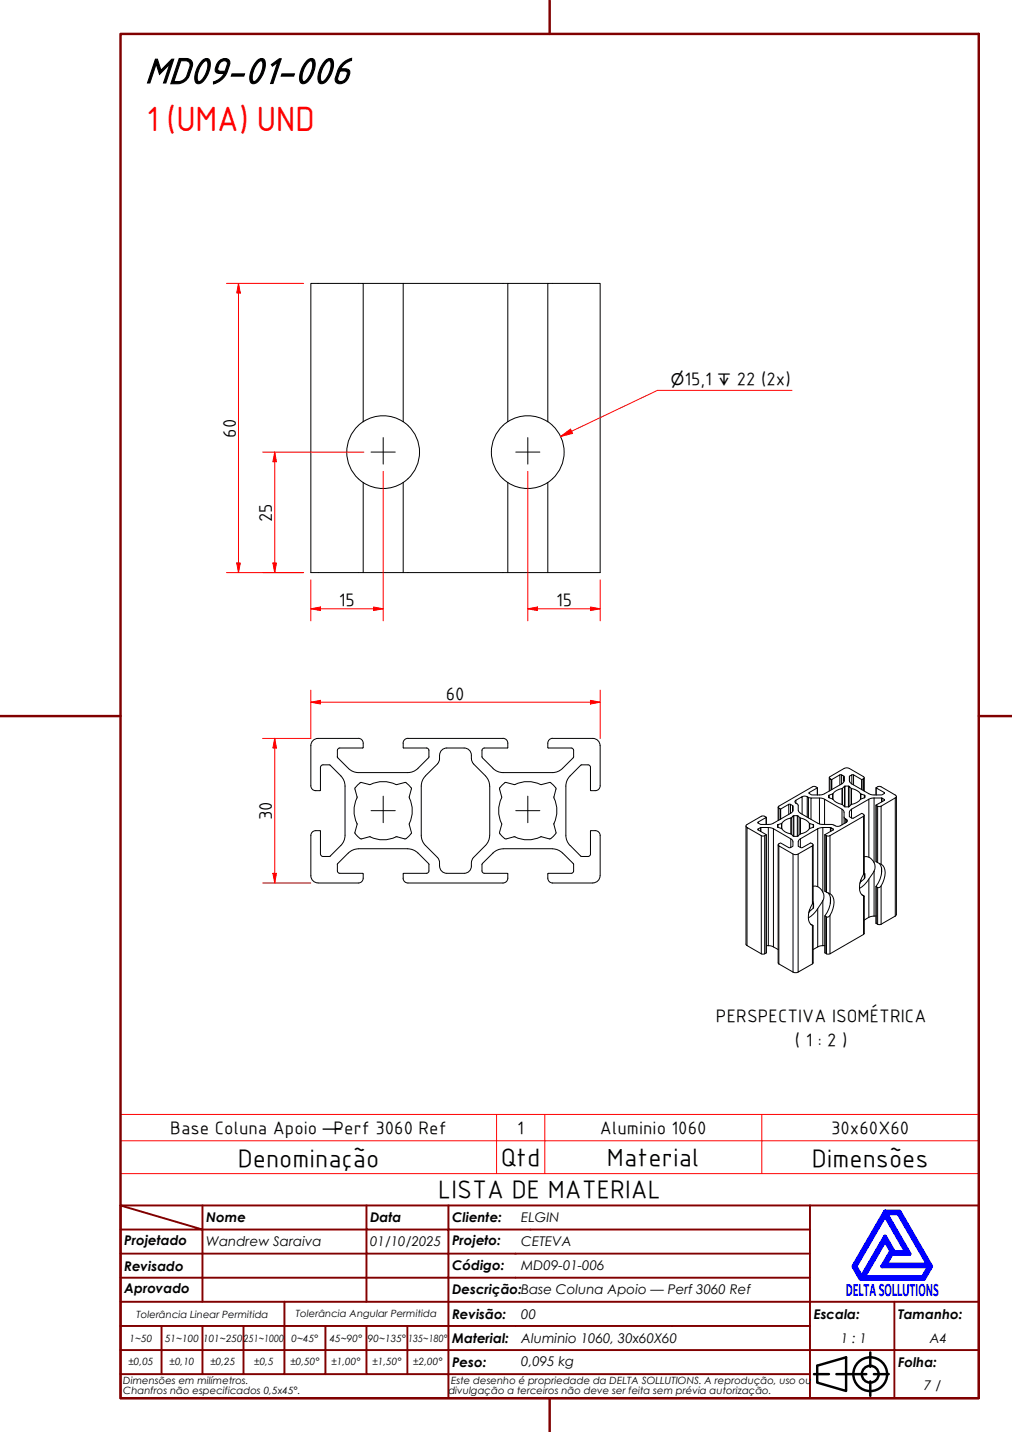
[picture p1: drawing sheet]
<svg xmlns="http://www.w3.org/2000/svg" width="210mm" height="297mm" viewBox="0 0 210 297" stroke-linecap="round" stroke-linejoin="round" font-family="sans-serif">
<!-- layer: Visible (ABNT) -->
<g fill="none" stroke="#000" stroke-width=".21">
<path d="M75.3 58.8h8.3M105.3 58.8h-21.7v28.7M113.6 58.8h-8.3v28.7M75.3 87.5a7.5 7.5 0 0 1 8.3 0M75.3 87.5a7.5 7.5 0 0 0 0 12.6M75.3 87.5v-28.7h-10.8v60h60v-60h-10.9v28.7M83.6 87.5a7.6 7.6 0 0 1 0 12.6M105.3 87.5a7.5 7.5 0 0 1 8.3 0M105.3 87.5a7.5 7.5 0 0 0 0 12.6M113.6 87.5a7.6 7.6 0 0 1 0 12.6M75.3 100.1a7.5 7.5 0 0 0 8.3 0M75.3 100.1v18.7"/>
<path d="M83.6 100.1v18.7M105.3 100.1a7.5 7.5 0 0 0 8.3 0M105.3 100.1v18.7M113.6 100.1v18.7M64.5 154.7v8.3M70 157l2.2 2.4M72.3 159.4l.7 .5 1.4 .4h10.2l1.3-.4 .8-.5M74.3 153.2h-8.3a1.49 1.49 0 0 0-1.5 1.5M74.3 153.1a1.01 1.01 0 0 1 1 1.1v.9M75.3 155.1l-5.1 .1-.2 .5v1.3M83.6 154.2l.1 1M83.7 155.2h4.8l.4 .2 .1 1.7-2.3 2.3"/>
<path d="M84.6 153.1a1.01 1.01 0 0 0-1 1.1M84.6 153.2h19.7M91.2 157.4l-.1 .6-.4 .4-2.8 2.9-.4 .8-.1 1v10.6l.5 1.3 2.8 2.9 .4 .4 .1 .6M91.2 156.7v.7M91.2 156.7a1.49 1.49 0 0 1 1.5-1.5h3.6a1.68 1.68 0 0 1 1.5 2.2M97.8 157.4l.1 .6 .3 .5 2.8 2.8 .4 .8 .2 1-.1 10.6-.5 1.3-2.8 2.9-.3 .4-.1 .6M102.2 159.4l.8 .5 1.4 .4h10.2M104.3 153.1a1.01 1.01 0 0 1 1 1.1l-.1 1h-4.7l-.5 .2v1.7l2.3 2.3M114.6 153.2h8.4M114.6 153.1a1.01 1.01 0 0 0-1 1.1l.1 1h4.8l.4 .2 .1 1.7-2.3 2.3M116.7 159.4l-1.2 .7-.9 .2M123 153.2a1.49 1.49 0 0 1 1.5 1.5"/>
<path d="M124.5 154.7v8.3M64.5 163a1.01 1.01 0 0 0 1 1l1-.1v-4.8l.2-.4h1.7l2.3 2.2 .7 1.2 .2 1-.1 10.6-.5 1.3-2.5 2.6M66.5 177.2l-.1-4.9a1.71 1.71 0 0 0-1.8 .6l-.1 8.7a1.52 1.52 0 0 0 1.5 1.6h8.3a1.01 1.01 0 0 0 1-1v-.9M66.5 177.2l.2 .4 .3 .1 1.5-.1M70 179.3v1.4l.2 .4 5.1 .2M73.6 172.7a2.55 2.55 0 0 0 1.4 1.3l1.6-.4a6.8 6.8 0 0 0 5.7 0l1.7 .4 .2-.1M74.1 171l-.5 1.6M74.1 165.3a6.7 6.7 0 0 0 0 5.7M74.4 176.1l-1 .1-.8 .4-2.6 2.7M74.4 176.1h10.2M76.6 162.7a6.9 6.9 0 0 1 5.7 0M76.6 162.7l-1.6-.4a2.69 2.69 0 0 0-1.4 1.4l.5 1.6"/>
<path d="M84.2 162.4l1.1 1M84.2 162.4l-.2-.1-1.7 .4M84.6 176.1l.9 .1 .8 .4 2.7 2.7M85.3 172.9l-1.1 1.1M85.3 163.4v.3M85.3 163.7l-.4 1.6a6.9 6.9 0 0 1 0 5.7l.4 1.6M85.3 172.7v.2M89 179.3v1.4l-.3 .4-5 .1M91.2 178.9v.7M97.8 178.9a1.68 1.68 0 0 1-1.5 2.3h-3.6a1.49 1.49 0 0 1-1.5-1.5M100 179.3v1.4l.2 .4 5.1 .1a1.71 1.71 0 0 1-.6 1.9l-20.1 .1a1.01 1.01 0 0 1-1-1M103.6 172.7a2.42 2.42 0 0 0 1.4 1.3"/>
<path d="M104 165.5a6 6 0 0 0 0 5.3M104 170.8l-.4 1.8M104.4 176.1l-1 .1-.8 .4-2.6 2.7M104.4 176.1h10.2M105 162.3a2.63 2.63 0 0 0-1.4 1.4l.4 1.8M105 162.3l1.6 .4M106.6 162.7a6.9 6.9 0 0 1 5.7 0M112.3 162.7l1.7-.4a2.63 2.63 0 0 1 1.3 1.4l-.4 1.6a6.9 6.9 0 0 1 0 5.7l.4 1.6M114.6 176.1l.9 .1 .8 .4 2.7 2.7M115.3 172.7a2.63 2.63 0 0 1-1.3 1.3l-1.7-.4a6.7 6.7 0 0 1-5.7 0l-1.6 .4M118.2 160.9l-.5 .8-.3 1.4v10.2l.1 .9 .7 1.2M118.3 160.9l2.2-2.2h1.7l.3 .5v4.8a1.73 1.73 0 0 0 1.9-.6l.1-.4"/>
<path d="M118.3 175.4l2.1 2.2M119 179.3v1.4l-.3 .4-5 .1a1.7 1.7 0 0 0 .5 1.9l.4 .1M122.5 177.2l-.3 .4-.2 .1-1.6-.1M122.5 177.2v-4.9a1.74 1.74 0 0 1 1.9 .6l.1 8.8M154.7 171.3v24.5l.2 .3M157.2 170.5v.2M157.2 171.9v.3M157.2 172.2l1.7 .9v24.6M157.7 171.7l-.5 .2v.3M157.8 172.5v-.9h1.6v24.6M157.8 171.6l-.1 .8M157.9 173.3h.7"/>
<path d="M158.9 173.2l-.3 .1v24.6M158.9 169.6l-.5-.3h-.5l-3.1 1.9v.3l.1 .1M158.9 169.5v1.5v-1.4l-1.7 .9v.2M158.9 173.2v24.4M159.4 171.6l1 .3M161.3 171.5v-.4l.1 .5 .8 .3M161.3 171.1l.1 .5M161.4 171.1l.7-.3v1.1M161.4 175.2v24.5l.1 .2M161.4 167.4v2.8M161.9 167.8l-.4-.2v2.5M161.9 167.8v2.1"/>
<path d="M162.1 170.8l.1 1.1M162.2 171.9a2.65 2.65 0 0 0 1.8 1.1M163.6 166.8h.4M163.6 168.9v-2.1l-1.7 1v2.1M164 174l.3 .2a1.62 1.62 0 0 1 .1 1.4l-.4 .2h-.4l-1.7-.9-.5 .3 .1 .3M164 175.8v-1.8l-3.6-2.1v24.5M164 173l.7 .5M164 169.7a2.76 2.76 0 0 0-1.8 1.1M164 169.7l.1 3.3M164 169.7v3.3M164.1 169.6l.4-.4v4.2M164.4 168.3v-1.2a1.54 1.54 0 0 1-.1 1.4l-3.9 2.3a4.2 4.2 0 0 1-2.6 .2l-.6-.3"/>
<path d="M164.4 167.1l-.4-.3v1.9M164.5 177.2l.5 .1 .5-.1M164.5 169.2h.2v4.3M164.7 169.2h.7v4.3M165.1 166.6v-.6l1.3-.7v3.6M165.1 166l-.2 .3 .2 .3M165.1 166.6l.4 .3a2.05 2.05 0 0 0 .3 1.6l3.8 2.3a4.5 4.5 0 0 0 2.8 .2l1.1 .4h.5l1.6-.8M165.4 169.2h.1v4.2M165.5 169.2l.4 .4M166 174l-.2 .2a1.5 1.5 0 0 0-.2 1.4l.5 .2h.3l1.7-.9 .5 .3-.1 .3M166 174l3.6-2.1v12M166 173l-.5 .4-.8 .1"/>
<path d="M166 169.7a2.78 2.78 0 0 1 1.9 1.1M166 173l-.1-3.4v3.4M166 174v1.8M166.4 165.3l.5-.2 .5 .2M167.4 169.5v-4.2l.3 .1v4.3M167.7 165.4l.5 .1M167.9 164.4v.2M167.9 171.9a2.66 2.66 0 0 1-1.9 1.1M167.9 170.8v1.1M168.2 170v-4.5h1.8v5.4M168.7 175.2v11.8a5.6 5.6 0 0 0-.8 4.3l.6 .7M168.7 171.1l-.8-.3v1.1"/>
<path d="M168.7 171.5v-.4v.5l-.8 .3M168.7 171.1v.5M169.5 164.9v-1.5a.86 .86 0 0 0-1-.2l-7 4-.1 .2 .1 .2M169.5 163.4l-1.6 1v.2M169.5 163.4v1.5M170 165.5l1 .3M170.7 171.6l-1.1 .3M170.7 171.6v13.4M170.7 171.6h1.5M171 171v-5.2l3.6 2.1v3.2M171.1 173.1v11.8M171.1 173.2l.3 .1v11.8"/>
<path d="M171.1 173.2v11.7M171.4 173.3h.7M171.9 165.4v-.4l.1 .5 .8 .3M171.9 165l.1 .5M172 164.9l.7-.2v1M172 161.3v2.8M172.1 161.5l-.1-.1 .1-.3 3-1.7 .5-.1 .5 .1 3 1.7 .1 .1-.1 .3M172.1 173.3v12.1M172.2 171.6l.1 .1M172.2 171.6v.9M172.5 161.7l-.4-.2v2.5M172.5 161.7v2.1"/>
<path d="M172.7 164.7l.1 1.1M172.8 165.8a2.85 2.85 0 0 0 1.8 1.1M172.8 171.9v.3M172.8 172.2v-.3l-.5-.2v.7M172.8 172.2l-1.7 .9M174.2 160.7h.4M174.2 162.8v-2.1l-1.7 1v2.1M174.6 166.9l.7 .5h.7M174.6 163.6a2.85 2.85 0 0 0-1.8 1M174.6 167.9l.5 .6v2.3M174.7 163.5l-.1 3.4M175 162.2v-1.2l.1 1-.2 .4-3.9 2.2a4.2 4.2 0 0 1-2.6 .3l-.5-.3"/>
<path d="M175 161l-.4-.3v1.9M175.1 169.5l.2 .3M175.2 163.1l-.5 .4v3.4M175.3 163.1h-.1v4.2M175.6 170l.2 .3-.2 .3M175.6 170.6v-.6l-.3-.2v.9M176 163.1h-.7v4.3M176.1 163.1h-.1v4.3M176.1 167.3l-.1 .1M176.2 162.2v-1.2l.5-.3v1.9M176.2 161v1l.2 .4 3.8 2.2a4.2 4.2 0 0 0 2.6 .3l.6-.3M176.5 163.5l-.4-.4v4.2"/>
<path d="M176.5 166.9l-.4 .4M176.6 167.9l-.4 .6v.9l.5 .3h.3l1.7-1 .5 .3-.1 .3M176.6 167.9l3.6-2.1v12M176.6 163.6a2.87 2.87 0 0 1 1.9 1M176.6 166.9l-.1-3.4v3.4M176.6 166.9h-.1M176.6 167.9v1.8M176.7 160.7h.3M178.5 165.8a2.87 2.87 0 0 1-1.9 1.1M178.6 164.7l-.1 1.1M178.7 161.7l-1.7-1v2.1M178.8 163.8v-2.1l.3-.2v2.5"/>
<path d="M178.8 161.7l-.1 2.1M179.1 169.3v12.1M179.1 169.3l-7 4M179.3 169.1v11.8l-.2 .5a3.9 3.9 0 0 0-.3 4.2l.3 .3M179.3 177.7a2.12 2.12 0 0 1 2 3M179.3 161.3v2.8M179.3 165.5l-.8 .3M179.3 164.9l-.7-.2v1M179.4 165.4v-.4l-.1 .5M179.4 165l-.1-.1v.6M181.3 165.5l-1.1 .3M181.3 165.5v13.4"/>
<path d="M181.3 165.5h1.5M181.7 178.7l.3 .2M181.7 178.7v-11.7l.3 .2v11.7M181.7 163.4v1.5v-1.5l1.7 1v.2M181.7 163.4a.89 .89 0 0 1 1.1-.2l3.1 1.8v.2l-.2 .3M182 178.9a2.15 2.15 0 0 1 1.5 2.8l-.1 .7a2.45 2.45 0 0 1-1 1.7h-.4M182 167.2h.8M182.4 179.1a3.7 3.7 0 0 1-.2 4l-.5 .7 .3 .3M182.8 167.2v12.1M182.8 165.5l.1 .1M182.8 165.5v.9M183.4 166l-1.7 1v11.8"/>
<path d="M183.4 164.4v.2M183.4 165.8v.2M183.4 166v-.2l-.5-.2v.7M185.7 165.5v24.5M185.7 165.5l-2.9 1.7M185.9 165.2v24.5l-.2 .3M83.7 181.2l-.1 1M114.6 183.2h8.4M124.5 181.6a1.49 1.49 0 0 1-1.5 1.5M154.9 196.1v-24.5l3 1.7v24.6M154.9 196.1l3 1.8M157.9 197.9h.7"/>
<path d="M158.9 197.6l-.3 .3M158.9 196.2h.5M159.4 196.2l1 .2M160.4 196.4l1 .6M161.5 199.9v-24.4l3 1.7v24.4M161.5 199.9l3 1.7M167.9 188.9v.2M167.9 189l-.2 .3M167.9 188.6v.4M168.1 191.7l.6 .3h-.2M168.5 187.5v-12l-3 1.7v24.4l3-1.7v-7.9M168.6 187.3h.1"/>
<path d="M168.7 183.8a2.13 2.13 0 0 1 2 3M168.7 192v7.7l-.2 .2M168.7 187.3v.1M168.7 188.4l-.8 .6M168.7 187.3v1.1M168.7 187.4v1M168.7 187.4v.8M169.6 196.4l-.9 .6M169.6 188.5v7.9M170.7 186.8a10.9 10.9 0 0 1-3 3.6M170.7 196.2l-1.1 .2M170.7 186.8v9.4"/>
<path d="M170.7 196.2h.4M171.1 184.9l.3 .2M171.1 190v7.7l.3 .2M171.4 185.1a2.09 2.09 0 0 1 1.5 2.7l-.1 .7a1.97 1.97 0 0 1-1.2 1.8l-.2-.1M171.4 197.9h.7M171.4 190.2v7.7M171.8 185.2a3.7 3.7 0 0 1-.2 4l-.5 .8 .3 .2M172.2 186.1v1.3M178.5 182.7v.3M178.6 182.9l-.2 .3M178.6 182.5v.4M178.7 185.6l.6 .3h-.2"/>
<path d="M179.1 185.9v7.9l-7 4.1v-8M179.2 181.2h.1M179.3 185.9v7.7l-.2 .2M179.3 181.2l.1 .1M179.3 182.3l-.7 .6M179.3 181.2v1.1M179.4 181.3l-.1 1M179.4 181.3v.8M180.2 190.3l-.9 .5M180.2 182.3v8M181.3 180.7a11.8 11.8 0 0 1-3 3.6M181.3 190l-1.1 .3"/>
<path d="M181.3 180.7v9.3M181.3 190h.4M181.7 183.9v7.6l.3 .2M182 191.7h.8M182 184.1v7.6M182.8 183.8v7.9M182.8 180v1.3M185.7 190l-2.9 1.7M164.5 201.6l.5 .2 .5-.2"/>
</g>
<path d="M25 236.6h178v-5.4h-178v12.2M103 231.2v12.2M113 231.2v12.2M158 231.2v12.2M203 236.6v6.8h-178M25 243.4v6.6h178v-6.6" fill="none" stroke="#f00" stroke-width=".21"/>
<!-- layer: Borda A3/A4 (ABNT) -->
<path d="M25 7h178v283h-178zM114 0v7M0 148.5h25M203 148.5h7M114 290v7" fill="none" stroke="#800000" stroke-width=".51"/>
<path d="M183.6 257.3l1.2 2.2-1.8 3.2h9.7l-1.3 2.2h-12.2zM183.6 252.1l4.4 7.6h-2.6l-1.8-3.2-4.9 8.4-1.3-2.2zM183.6 251.3h3l6.5 11.4-1.5 2.6h-13.1l-1.5-2.6zM183.8 251.7h2.5l6.2 10.6h-8.8l1.3-2.2h3.7zM185 259.7h.2l-.1 .2z" fill="none" stroke="#00f" stroke-width=".8"/>
<!-- layer: 0 -->
<path d="M178.5 265.3h13.1" fill="none" stroke="#000" stroke-width=".21"/>
<g fill="none" stroke="#800000" stroke-width=".4">
<path d="M25 250l17 5h-17M25 250h178v40h-178zM42 255h34v5h17M42 255v15M42 250v5M76 250v5h17v5M93 250v5h75M168 250v20h-143M25 260h51v10M25 275h17M33.5 275v10M50.5 275h-8.5v10"/>
<path d="M59 270v15h-8.5M67.5 275v10h-8.5M76 275v10h8.5M84.5 275v10M93 275h-42.5v10M93 260v5h-68M93 275v10h75M93 260h75M93 275h75M168 265h-75v10M185.5 270v10h17.5M203 270h-35v10h17.5v10"/>
<path d="M25 285h25.5M25 280h143v10M67.5 285h8.5M84.5 285h8.5v5"/>
</g>
<g fill="none" stroke="#000" stroke-width=".51">
<path d="M168.8 285h3.1M169.5 283.3l6-1.8v7l-6-1.7zM173.5 285h6.2M180.5 280.5v3M180.5 286.5v3M181.3 285h3"/>
<circle cx="180.5" cy="285" r="3.5"/>
<circle cx="180.5" cy="285" r="1.75"/>
</g>
<!-- layer: Marca de centro (ISO) -->
<path d="M77 93.8h5M79.5 90.8v5.5M107 93.8h5M109.5 90.8v5.5" fill="none" stroke="#000" stroke-width=".21"/>
<path d="M64.5 126.3h2" fill="none" stroke="#f00" stroke-width=".21"/>
<path d="M64.5 126.3l2-.4v.7z" fill="#f00"/>
<path d="M64.5 126.3l2-.4v.7zM77.5 126.3h2" fill="none" stroke="#f00" stroke-width=".21"/>
<path d="M77.5 125.9l2 .4-2 .3z" fill="#f00"/>
<path d="M79.5 97.8v31M64.5 120.3v8.5M66.5 126.3h11M77.5 125.9l2 .4-2 .3zM109.5 126.3h2" fill="none" stroke="#f00" stroke-width=".21"/>
<path d="M109.5 126.3l2-.4v.7z" fill="#f00"/>
<path d="M109.5 126.3l2-.4v.7zM122.5 126.3h2" fill="none" stroke="#f00" stroke-width=".21"/>
<path d="M122.5 125.9l2 .4-2 .3z" fill="#f00"/>
<path d="M109.5 97.8v31M57 116.8v2M111.5 126.3h11M122.5 125.9l2 .4-2 .3zM124.5 120.3v8.5" fill="none" stroke="#f00" stroke-width=".21"/>
<path d="M56.6 116.8h.7l-.3 2z" fill="#f00"/>
<path d="M57 93.8v2M56.6 116.8h.7l-.3 2z" fill="none" stroke="#f00" stroke-width=".21"/>
<path d="M57 93.8l.3 2h-.7z" fill="#f00"/>
<path d="M54.5 93.8h21M57 93.8l.3 2h-.7zM57 95.8v21M49.5 116.8v2M54.5 118.8h8.5" fill="none" stroke="#f00" stroke-width=".21"/>
<path d="M49.1 116.8h.7l-.3 2z" fill="#f00"/>
<path d="M49.5 58.8v2M49.1 116.8h.7l-.3 2z" fill="none" stroke="#f00" stroke-width=".21"/>
<path d="M49.5 58.8l.3 2h-.7z" fill="#f00"/>
<path d="M47 58.8h16M49.5 58.8l.3 2h-.7zM49.5 60.8v56M47 118.8h16" fill="none" stroke="#f00" stroke-width=".21"/>
<path d="M118.6 89.5l-2.3 1" fill="none" stroke="#f00" stroke-width=".21"/>
<path d="M116.3 90.5l2-1.5 .5 .9z" fill="#f00"/>
<path d="M116.3 90.5l2-1.5 .5 .9zM164.3 81h-27.9l-17.8 8.5" fill="none" stroke="#f00" stroke-width=".21"/>
<path d="M57 153.2v2" fill="none" stroke="#f00" stroke-width=".21"/>
<path d="M57 153.2l.3 2h-.7z" fill="#f00"/>
<path d="M57 153.2l.3 2h-.7zM57 181.2v2" fill="none" stroke="#f00" stroke-width=".21"/>
<path d="M56.6 181.2h.7l-.3 2z" fill="#f00"/>
<path d="M54.5 153.2h10M57 155.2v26M64.5 145.7h2M54.5 183.2h10M56.6 181.2h.7l-.3 2z" fill="none" stroke="#f00" stroke-width=".21"/>
<path d="M64.5 145.7l2-.4v.7z" fill="#f00"/>
<path d="M64.5 145.7l2-.4v.7zM122.5 145.7h2" fill="none" stroke="#f00" stroke-width=".21"/>
<path d="M122.5 145.3l2 .4-2 .3z" fill="#f00"/>
<path d="M64.5 143.2v10M66.5 145.7h56M122.5 145.3l2 .4-2 .3zM124.5 143.2v10" fill="none" stroke="#f00" stroke-width=".21"/>
<!-- layer: Marca de centro (ISO) -->
<path d="M77 168.2h5M79.5 165.1v5.6M107 168.2h5M109.5 165.1v5.6" fill="none" stroke="#000" stroke-width=".21"/>
<text font-size="81.9" fill="#fff" x="188.7" y="289">.</text>
<text font-size="8.1" x="30" y="17.3">MD09-01-006</text>
<text font-size="7" fill="#f00" x="30.4" y="27.1">1 (UMA) UND</text>
<g font-size="5.4">
<text x="49.3" y="242">Denominação</text>
<text x="103.9" y="241.8">Qtd</text>
<text x="125.9" y="241.8">Material</text>
<text x="168.4" y="242">Dimensões</text>
<text x="90.9" y="248.5">LISTA DE MATERIAL</text>
</g>
<g font-size="3.9">
<text x="141.9" y="79.8">15,1</text>
<text x="152.8" y="79.8">22 (2x)</text>
<text x="48.9" y="90.8" transform="rotate(-90 48.9 90.8)">60</text>
<text x="56.4" y="108.3" transform="rotate(-90 56.4 108.3)">25</text>
<text x="70.3" y="125.7">15</text>
<text x="115.3" y="125.7">15</text>
<text x="92.5" y="145.1">60</text>
<text x="56.4" y="170.2" transform="rotate(-90 56.4 170.2)">30</text>
<text x="148.5" y="212">PERSPECTIVA ISOMÉTRICA</text>
<text x="164.9" y="217">( 1 : 2 )</text>
<text x="35.3" y="235.2">Base Coluna Apoio —Perf 3060 Ref</text>
<text x="107.3" y="235.2">1</text>
<text x="124.4" y="235.2">Aluminio 1060</text>
<text x="172.4" y="235.2">30x60X60</text>
</g>
<text font-size="3.9" fill="#00f" x="175.4" y="268.8">DELTASOLLUTIONS</text>
<g font-size="3.3">
<text x="139.1" y="79.8">⌀</text>
<text x="148.8" y="79.8">↧</text>
</g>
<g font-size="2.8">
<text x="42.8" y="253.5">Nome</text>
<text x="76.8" y="253.5">Data</text>
<text x="93.8" y="253.6">Cliente:</text>
<text x="108.1" y="253.5">ELGIN</text>
<text x="25.8" y="263.6">Revisado</text>
<text x="25.8" y="258.3">Projetado</text>
<text x="42.8" y="258.6">Wandrew Saraiva</text>
<text x="76.8" y="258.4">01/10/2025</text>
<text x="93.8" y="263.4">Código:</text>
<text x="93.8" y="258.3">Projeto:</text>
<text x="108.1" y="263.5">MD09-01-006</text>
<text x="108.1" y="258.5">CETEVA</text>
<text x="25.8" y="268.3">Aprovado</text>
<text x="93.8" y="268.3">Descrição:Base Coluna Apoio — Perf 3060 Ref</text>
<text x="93.8" y="273.6">Revisão:</text>
<text x="108.1" y="273.5">00</text>
<text x="168.8" y="273.5">Escala:</text>
<text x="186.3" y="273.5">Tamanho:</text>
<text x="93.8" y="278.6">Material:</text>
<text x="108.1" y="278.5">Aluminio 1060, 30x60X60</text>
<text x="174.4" y="278.5">1 : 1</text>
<text x="192.8" y="278.6">A4</text>
<text x="93.8" y="283.5">Peso:</text>
<text x="108.1" y="283.3">0,095 kg</text>
<text x="186.3" y="283.5">Folha:</text>
<text x="191.7" y="288.4">7 / 7</text>
</g>
<g font-size="2.1">
<text x="28.3" y="273.3">Tolerância Linear Permitida</text>
<text x="61.4" y="273.1">Tolerância Angular Permitida</text>
<text x="26.9" y="278.3">1~50</text>
<text x="34.2" y="278.3">51~100</text>
<text x="42.1" y="278.3">101~250</text>
<text x="50.5" y="278.3">251~1000</text>
<text x="60.5" y="278.3">0~45°</text>
<text x="68.4" y="278.3">45~90°</text>
<text x="76.3" y="278.3">90~135°</text>
<text x="84.7" y="278.3">135~180°</text>
<text x="25.6" y="287.1">Dimensões em milímetros.</text>
<text x="26.6" y="283.2">±0,05</text>
<text x="35.2" y="283.2">±0,10</text>
<text x="43.6" y="283.2">±0,25</text>
<text x="52.7" y="283.2">±0,5</text>
<text x="60.2" y="283.2">±0,50°</text>
<text x="68.7" y="283.2">±1,00°</text>
<text x="77.2" y="283.2">±1,50°</text>
<text x="85.7" y="283.2">±2,00°</text>
<text x="93.6" y="287.1">Este desenho é propriedade da DELTA SOLLUTIONS. A reprodução, uso ou</text>
<text x="25.6" y="289.2">Chanfros não especificados 0,5x45°.</text>
<text x="93" y="289.2">divulgação a terceiros não deve ser feita sem prévia autorização.</text>
</g>
</svg>
